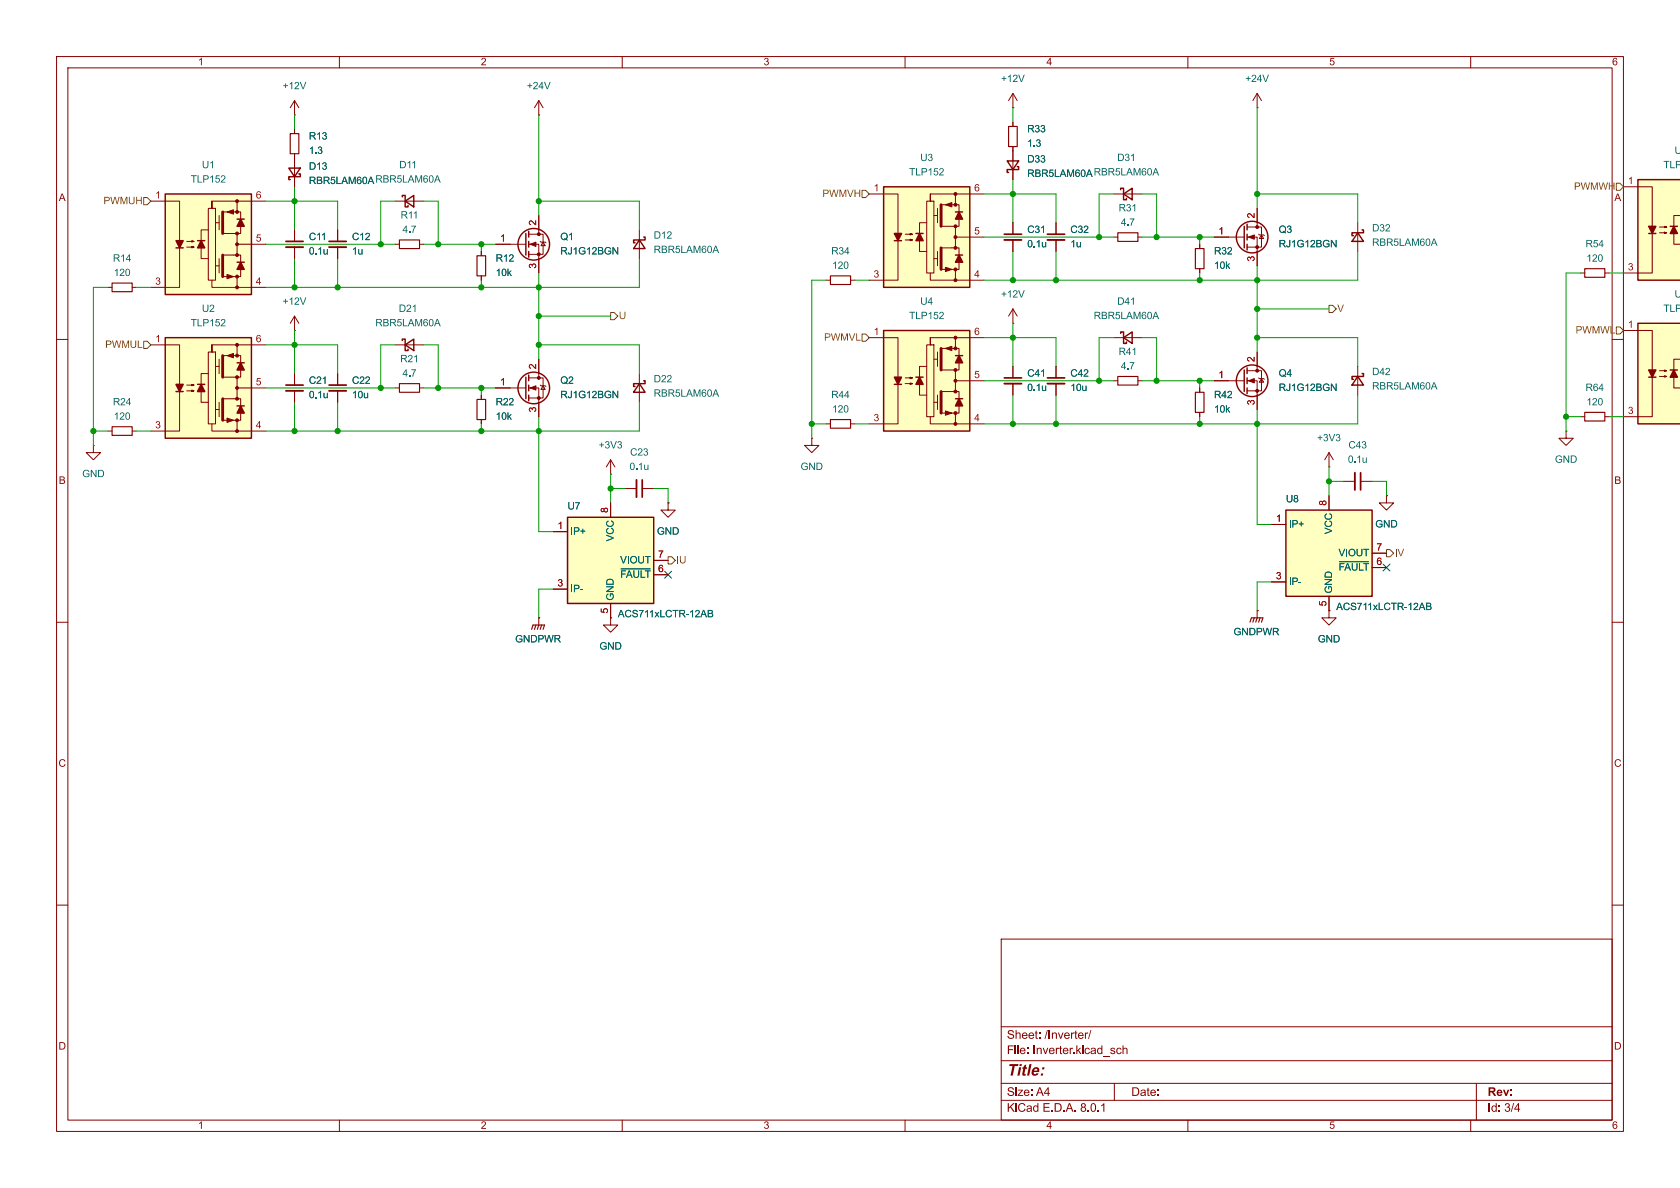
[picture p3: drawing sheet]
<svg xmlns="http://www.w3.org/2000/svg" width="297mm" height="210mm" viewBox="0 0 297 210" stroke-linecap="round" stroke-linejoin="round" font-family="sans-serif">
<g fill="none" stroke="#840000" stroke-width=".18">
<path d="M10 10h277v190h-277zM12 12h273v186h-273zM60 10v2M110 10v2M160 10v2M210 10v2M260 10v2M10 60h2M69.8 43.2h.8M74.2 43.2h.7M285 60h2M276.9 76.2v1.3h1.2l-1.2 1.2-1.3-1.2h1.3"/>
<path d="M276.9 76.2h.1M237.5 85.1h2M240.5 85.1h2.1M10 110h2M107.9 109.2v1.3h1.3l-1.3 1.3-1.2-1.3h1.2M107.9 109.2h.1M285 110h2M10 160h2M285 160h2M177 166h108v32h-108zM60 198v2M110 198v2"/>
<path d="M160 198v2M177 194.5h108M177 191.5h108M177 187.5h108M177 181.5h108M197 191.5v3M210 198v2M260 198v2M261 191.5v6.5"/>
</g>
<path d="M70.6 42.4h3.6v1.5h-3.6z" fill="none" stroke="#840000" stroke-width=".2"/>
<path d="M239.5 83.6v3" fill="none" stroke="#840000" stroke-width=".33"/>
<path d="M240.5 83.6v3" fill="none" stroke="#840000" stroke-width=".3"/>
<path d="M29.2 34.3h15.2v17.8h-15.2z" fill="#ffffc2"/>
<path d="M29.2 34.3h15.2v17.8h-15.2zM41.9 38.7h1.3M31.1 43.8h1.3M34.9 42.5h1.3M41.9 46.4h1.3M71.1 60.2v-.3h.5v2.1h.5v-.3M71.6 61l1.6-1.1v2.1zM240 66.5l1 1.6h-2zM240.8 66h.2v.5h-2v.6h.3" fill="none" stroke="#840000" stroke-width=".25"/>
<g fill="none" stroke="#840000" stroke-width=".18">
<path d="M52.1 17.8v2.5M52.1 17.8l-.8 1.3M52.1 17.8l.7 1.3M179.1 19.1h.1M179.1 16.5l-.8 1.3M179.1 16.5v2.6M179.1 16.5l.7 1.3M26.7 35.6h5v15.2h-5M36.8 36.8h1.3v12.7h-1.3zM37.5 36.8h.1M37.5 35.6v1.2zM37.5 35.6h9.5"/>
<path d="M38.1 39.4h.6M38.7 38.1v2.5M39.4 37.5h3.1v1.2M41.9 35.6v1.9M52.1 20.3h.1M52.1 22.9v.7M52.1 27.2v.7M19 50.8h.8M23.4 50.8h.7M33 43.7h1.3l-.4 .1v-.2l.4 .1M33 42.7h1.3l-.4 .1v-.3l.4 .2M35.6 43.8v1.9h1.2"/>
<path d="M36.8 40.6h-1.2v1.9M37.5 49.5v1.3h9.5M38.1 47h.6M38.7 45.7v2.6M39.4 45.1h3.1v1.3M41.9 41.3v3.8M41.9 48.9v1.9M41.9 43.2h5.1M42.5 47.6v1.3h-3.1M42.5 40v1.3h-3.1M52.1 58.4h.1M52.1 40.6v2.1"/>
<path d="M52.1 43.7v2M52.1 55.9v2.5M52.1 55.9l-.8 1.3M52.1 55.9l.7 1.3M59.7 40.6v2.1M59.7 43.7v2M16.5 78.7v1.3h1.3l-1.3 1.3-1.3-1.3h1.3M16.5 78.7h.1M19 76.2h.8M23.4 76.2h.7M69.8 61h5.1M143.5 77.5v1.2h1.3l-1.3 1.3-1.3-1.3h1.3"/>
<path d="M143.5 77.5h.1M240 64.8v5.1M222.2 108h.1M222.2 108v1.2M234.9 108v1.2h1.3l-1.3 1.3-1.2-1.3h1.2M234.9 108h.1"/>
</g>
<path d="M39.4 37.5v3.8M39.4 45.1v3.8" fill="none" stroke="#840000" stroke-width=".51"/>
<g fill="#840000" stroke="#840000" stroke-width=".25">
<path d="M31.1 42.5h1.3l-.7 1.3z"/>
<path d="M35.6 42.5l.6 1.3h-1.3z"/>
<path d="M42.5 46.4l.7 1.2h-1.3z"/>
<path d="M42.5 38.7l.7 1.3h-1.3z"/>
</g>
<g fill="#840000" stroke="#840000" stroke-width=".18">
<path d="M40.1 37.5l1.2-.4v.7z"/>
<path d="M40.1 48.5l1.2 .4-1.2 .4z"/>
<circle cx="41.9" cy="50.8" r=".25"/>
<circle cx="41.9" cy="48.9" r=".25"/>
<circle cx="41.9" cy="45.1" r=".25"/>
<circle cx="41.9" cy="43.2" r=".25"/>
<circle cx="41.9" cy="41.3" r=".25"/>
<circle cx="41.9" cy="37.5" r=".25"/>
<circle cx="41.9" cy="35.6" r=".25"/>
</g>
<path d="M51.3 23.6h1.5v3.6h-1.5zM19.8 50h3.6v1.6h-3.6zM19.8 75.4h3.6v1.6h-3.6zM221 110l.2-.8h2.1l-.3 .8M221.7 109.2l-.2 .8M222.2 109.2l-.2 .8M222.8 109.2l-.3 .8" fill="none" stroke="#840000" stroke-width=".2"/>
<path d="M50.5 43.7h3.1M58.2 43.7h3" fill="none" stroke="#840000" stroke-width=".33"/>
<path d="M50.5 42.7h3.1M58.2 42.7h3" fill="none" stroke="#840000" stroke-width=".3"/>
<path d="M156.2 33h15.2v17.8h-15.2z" fill="#ffffc2"/>
<g fill="none" stroke="#840000" stroke-width=".25">
<path d="M156.2 33h15.2v17.8h-15.2zM168.9 37.5h1.3M93 41.3v3.8M93.5 40.9v1M93.5 42.7v1M93.5 44.5v1M158.1 42.5h1.3M161.9 41.3h1.3M168.9 45.1h1.3"/>
<circle cx="94.4" cy="43.2" r="2.79"/>
</g>
<g fill="none" stroke="#840000" stroke-width=".18">
<path d="M95.2 38.1v3.3M153.7 34.3h5v15.2h-5M163.8 39.4h-1.2v1.9M163.8 35.6h1.3v12.7h-1.3zM164.5 35.6h.1M164.5 34.3v1.3zM164.5 34.3h9.5M165.1 38.1h.6M165.7 36.8v2.6M166.4 36.2h3.1v1.3M168.9 34.3v1.9M169.5 38.7v1.3h-3.1"/>
<path d="M87.6 43.2h5.4M93.5 43.2h1.7v5.1M93.5 41.4h2.5v3.6h-2.5M95.5 42.7l.1 .1h.8l.1 .1M96 42.8l.4 .6h-.8zM160 42.4h1.3l-.4 .1v-.2l.4 .1M160 41.4h1.3l-.4 .1v-.2l.4 .1M162.6 42.5v2h1.2M164.5 48.3v1.2h9.5M165.1 45.7h.6M165.7 44.5v2.5M166.4 43.8h3.1v1.3"/>
<path d="M168.9 40v3.8M168.9 47.6v1.9M168.9 41.9h5.1M169.5 46.4v1.2h-3.1M196.8 67.3h.8M201.2 67.3h.7"/>
</g>
<path d="M166.4 36.2v3.8M166.4 43.8v3.8" fill="none" stroke="#840000" stroke-width=".51"/>
<g fill="#840000" stroke="#840000" stroke-width=".25">
<path d="M158.1 41.3h1.3l-.7 1.2z"/>
<path d="M162.6 41.3l.6 1.2h-1.3z"/>
<path d="M169.5 45.1l.7 1.3h-1.3z"/>
<path d="M169.5 37.5l.7 1.2h-1.3z"/>
</g>
<g fill="#840000" stroke="#840000" stroke-width=".18">
<path d="M167.1 36.2l1.2-.4v.8z"/>
<path d="M167.1 47.2l1.2 .4-1.2 .4z"/>
<path d="M93.7 43.2l1-.4v.8z"/>
<circle cx="168.9" cy="49.5" r=".25"/>
<circle cx="168.9" cy="47.6" r=".25"/>
<circle cx="168.9" cy="43.8" r=".25"/>
<circle cx="168.9" cy="41.9" r=".25"/>
<circle cx="168.9" cy="40" r=".25"/>
<circle cx="168.9" cy="36.2" r=".25"/>
<circle cx="168.9" cy="34.3" r=".25"/>
<circle cx="95.2" cy="45" r=".25"/>
<circle cx="95.2" cy="41.4" r=".25"/>
</g>
<path d="M197.6 66.5h3.6v1.6h-3.6z" fill="none" stroke="#840000" stroke-width=".2"/>
<path d="M29.2 59.7h15.2v17.8h-15.2z" fill="#ffffc2"/>
<path d="M29.2 59.7h15.2v17.8h-15.2zM31.1 69.2h1.3M34.9 67.9h1.3M41.9 71.8h1.3M41.9 64.1h1.3" fill="none" stroke="#840000" stroke-width=".25"/>
<g fill="none" stroke="#840000" stroke-width=".18">
<path d="M85.1 44.5v.7M85.1 48.8v.7M26.7 61h5v15.2h-5M33 69.1h1.3l-.4 .1v-.2l.4 .1M33 68.1h1.3l-.4 .1v-.3l.4 .2M35.6 69.2v1.9h1.2M36.8 66h-1.2v1.9M36.8 62.2h1.3v12.7h-1.3zM37.5 74.9v1.3h9.5M37.5 62.2h.1M37.5 61v1.2zM37.5 61h9.5"/>
<path d="M38.1 72.4h.6M38.1 64.8h.6M38.7 63.5v2.5M38.7 71.1v2.6M39.4 70.5h3.1v1.3M39.4 62.9h3.1v1.2M41.9 61v1.9M41.9 66.7v3.8M41.9 74.3v1.9M41.9 68.6h5.1M42.5 73v1.3h-3.1M42.5 65.4v1.3h-3.1"/>
<path d="M52.1 66v2.1M52.1 69.1v2M59.7 66v2.1M59.7 69.1v2M69.8 68.6h.8M74.2 68.6h.7"/>
</g>
<path d="M39.4 62.9v3.8M39.4 70.5v3.8" fill="none" stroke="#840000" stroke-width=".51"/>
<g fill="#840000" stroke="#840000" stroke-width=".25">
<path d="M31.1 67.9h1.3l-.7 1.3z"/>
<path d="M35.6 67.9l.6 1.3h-1.3z"/>
<path d="M42.5 71.8l.7 1.2h-1.3z"/>
<path d="M42.5 64.1l.7 1.3h-1.3z"/>
</g>
<g fill="#840000" stroke="#840000" stroke-width=".18">
<path d="M40.1 62.9l1.2-.4v.7z"/>
<path d="M40.1 73.9l1.2 .4-1.2 .4z"/>
<circle cx="41.9" cy="76.2" r=".25"/>
<circle cx="41.9" cy="74.3" r=".25"/>
<circle cx="41.9" cy="70.5" r=".25"/>
<circle cx="41.9" cy="68.6" r=".25"/>
<circle cx="41.9" cy="66.7" r=".25"/>
<circle cx="41.9" cy="62.9" r=".25"/>
<circle cx="41.9" cy="61" r=".25"/>
</g>
<path d="M84.3 45.2h1.6v3.6h-1.6zM70.6 67.8h3.6v1.5h-3.6z" fill="none" stroke="#840000" stroke-width=".2"/>
<path d="M50.5 69.1h3.1M58.2 69.1h3" fill="none" stroke="#840000" stroke-width=".33"/>
<path d="M50.5 68.1h3.1M58.2 68.1h3" fill="none" stroke="#840000" stroke-width=".3"/>
<path d="M227.3 90.2h15.3v15.2h-15.3z" fill="#ffffc2"/>
<path d="M113 67.8l1 1.5h-2zM113.8 67.3h.2v.5h-2v.5h.3M227.3 90.2h15.3v15.2h-15.3z" fill="none" stroke="#840000" stroke-width=".25"/>
<g fill="none" stroke="#840000" stroke-width=".18">
<path d="M95.2 17.8l-.7 1.3M95.2 17.8v2.5M95.2 17.8l.8 1.3M95.2 20.3h.1M146 49.5h.8M150.4 49.5h.7M179.1 57.2h.1M179.1 54.6l-.8 1.3M179.1 54.6v2.6M179.1 54.6l.7 1.3M85.1 69.9v.7M85.1 74.2v.7"/>
<path d="M113 66v5.1M146 74.9h.8M150.4 74.9h.7M110.5 86.4h2M113.5 86.4h2.1M118.1 88.9v1.3h1.3l-1.3 1.2-1.3-1.2h1.3M118.1 88.9h.1M224.8 92.7h2.5M234.9 82.6h.1M234.9 80v2.6M234.9 87.6v2.6M234.9 80l-.7 1.3"/>
<path d="M234.9 80l.8 1.3M242.6 97.8h2.5M245.1 87.6v1.3h1.3l-1.3 1.3-1.3-1.3h1.3M245.1 87.6h.1M224.8 102.9h2.5M234.9 105.4v2.6M242.6 100.3h2.5"/>
</g>
<path d="M236.8 99.3h5.1" fill="none" stroke="#006464" stroke-width=".18"/>
<path d="M146.8 48.8h3.6v1.5h-3.6zM84.3 70.6h1.6v3.6h-1.6zM146.8 74.2h3.6v1.5h-3.6z" fill="none" stroke="#840000" stroke-width=".2"/>
<path d="M112.5 84.8v3.1" fill="none" stroke="#840000" stroke-width=".33"/>
<path d="M113.5 84.8v3.1" fill="none" stroke="#840000" stroke-width=".3"/>
<path d="M156.2 58.4h15.2v17.8h-15.2z" fill="#ffffc2"/>
<g fill="none" stroke="#840000" stroke-width=".25">
<path d="M71.1 34.8v-.3h.5v2.1h.5v-.3M71.6 35.6l1.6-1.1v2.1zM178.1 28.4h2l-1 1.6zM179.8 29.5h.3v.5h-2v.5h.2M113 42.4l1 1.5h-2zM113.8 41.9h.2v.5h-2v.5h.3M156.2 58.4h15.2v17.8h-15.2zM93 66.7v3.8M93.5 66.3v1M93.5 68.1v1M93.5 69.9v1M158.1 67.9h1.3"/>
<path d="M161.9 66.7h1.3M168.9 70.5h1.3M168.9 62.9h1.3M220 65.4v3.8M220.5 65v1M220.5 66.8v1M220.5 68.6v1"/>
<circle cx="94.4" cy="68.6" r="2.79"/>
<circle cx="221.4" cy="67.3" r="2.79"/>
</g>
<g fill="none" stroke="#840000" stroke-width=".18">
<path d="M69.8 35.6h5.1M179.1 26.7v5.1M179.1 39.4v2M186.7 39.4v2M113 40.6v5.1M153.7 59.7h5v15.2h-5M164.5 59.7v1.3zM164.5 59.7h9.5M168.9 59.7v1.9M179.1 42.4v2.1M186.7 42.4v2.1M87.6 68.6h5.4"/>
<path d="M93.5 68.6h1.7v5.1M93.5 66.8h2.5v3.6h-2.5M95.2 63.5v3.3M95.5 68.1l.1 .1h.8l.1 .1M96 68.2l.4 .6h-.8zM160 67.8h1.3l-.4 .1v-.2l.4 .1M160 66.8h1.3l-.4 .1v-.2l.4 .1M162.6 67.9v2h1.2M163.8 64.8h-1.2v1.9M163.8 61h1.3v12.7h-1.3zM164.5 73.7v1.2h9.5M164.5 61h.1"/>
<path d="M165.1 71.1h.6M165.1 63.5h.6M165.7 62.2v2.6M165.7 69.9v2.5M166.4 69.2h3.1v1.3M166.4 61.6h3.1v1.3M168.9 65.4v3.8M168.9 73v1.9M168.9 67.3h5.1M169.5 71.8v1.2h-3.1M169.5 64.1v1.3h-3.1M214.6 67.3h5.4"/>
<path d="M220.5 67.3h1.7v5.1M220.5 65.5h2.5v3.6h-2.5M222.2 62.2v3.3M222.5 66.8l.1 .1h.8l.1 .2M223 66.9l.4 .7h-.8z"/>
</g>
<path d="M166.4 61.6v3.8M166.4 69.2v3.8" fill="none" stroke="#840000" stroke-width=".51"/>
<g fill="#840000" stroke="#840000" stroke-width=".25">
<path d="M158.1 66.7h1.3l-.7 1.2z"/>
<path d="M162.6 66.7l.6 1.2h-1.3z"/>
<path d="M169.5 70.5l.7 1.3h-1.3z"/>
<path d="M169.5 62.9l.7 1.2h-1.3z"/>
</g>
<g fill="#840000" stroke="#840000" stroke-width=".18">
<path d="M167.1 61.6l1.2-.4v.8z"/>
<path d="M167.1 72.6l1.2 .4-1.2 .4z"/>
<path d="M93.7 68.6l1-.4v.8z"/>
<path d="M220.7 67.3l1-.4v.8z"/>
<circle cx="168.9" cy="74.9" r=".25"/>
<circle cx="168.9" cy="73" r=".25"/>
<circle cx="168.9" cy="69.2" r=".25"/>
<circle cx="168.9" cy="67.3" r=".25"/>
<circle cx="168.9" cy="65.4" r=".25"/>
<circle cx="168.9" cy="61.6" r=".25"/>
<circle cx="168.9" cy="59.7" r=".25"/>
<circle cx="95.2" cy="70.4" r=".25"/>
<circle cx="95.2" cy="66.8" r=".25"/>
<circle cx="222.2" cy="69.1" r=".25"/>
<circle cx="222.2" cy="65.5" r=".25"/>
</g>
<path d="M177.5 42.4h3.1M185.2 42.4h3" fill="none" stroke="#840000" stroke-width=".33"/>
<path d="M177.5 41.4h3.1M185.2 41.4h3" fill="none" stroke="#840000" stroke-width=".3"/>
<g fill="#006464">
<path d="M66.5 31h.6a.36 .36 0 0 1 .4 .3 .36 .36 0 0 1-.3 .4l.4 .6h-.2l-.3-.5-.2-.1h-.2v.6h-.2v-1.2h.2v.5l.5-.1 .1-.2-.1-.2h-.7z"/>
<path d="M67.8 31h.5a.32 .32 0 0 1 .3 .2 .32 .32 0 0 1-.1 .4 .37 .37 0 0 1 .2 .4 .37 .37 0 0 1-.4 .3h-.5v-.6h.1v.4h.4a.24 .24 0 0 0 .3-.2 .24 .24 0 0 0-.4-.2h-.4v-.6h.1v.4h.5l.1-.3-.7-.1z"/>
<path d="M69 31h.5a.36 .36 0 0 1 .5 .3 .36 .36 0 0 1-.4 .4l.5 .6h-.2l-.4-.5-.2-.1h-.2v.6h-.1v-1.2h.1v.5l.6-.1 .1-.2-.2-.2h-.6z"/>
<path d="M70.3 31h.7v.2h-.5l-.1 .3a.43 .43 0 0 1 .6 .2 .43 .43 0 0 1-.3 .6 .43 .43 0 0 1-.5-.4h.1a.28 .28 0 0 0 .5 .1 .28 .28 0 0 0 0-.4 .28 .28 0 0 0-.4 .1h-.2z"/>
<path d="M71.2 31h.2v1.1h.6v.2h-.8z"/>
<path d="M72.6 31h.2l.5 1.3h-.2l-.2-.4h-.5l-.1 .4h-.2l.2-.6h.6l-.2-.6-.2 .6h-.2z"/>
<path d="M73.4 31h.3l.3 1.1 .4-1.1h.2v1.3h-.1v-1.1l-.4 1.1h-.2l-.3-1.1v1.1h-.2z"/>
<path d="M75 31.1l.5-.1 .1 .3h-.1a.29 .29 0 0 0-.4-.1 .29 .29 0 0 0-.1 .4 .41 .41 0 0 1 .6 .2 .41 .41 0 0 1-.3 .5 .41 .41 0 0 1-.5-.4h.2a.25 .25 0 0 0 .4 .2 .25 .25 0 0 0 0-.5 .25 .25 0 0 0-.4 .2l-.2 .1v-.2z"/>
<path d="M76 31.1a.54 .54 0 0 1 .6 .1 .54 .54 0 0 1 0 .7 .44 .44 0 0 1-.5 .4 .44 .44 0 0 1-.3-.7h.2a.29 .29 0 0 0 0 .5 .29 .29 0 0 0 .5-.2 .5 .5 0 0 0-.4-.7l-.1 .4h-.2z"/>
<path d="M77.2 31h.2l.5 1.3h-.2l-.1-.4h-.6l-.1 .4h-.2l.2-.6h.6l-.2-.6-.2 .6h-.2z"/>
</g>
<path d="M178.3 22.4h1.5v3.5h-1.5zM197.6 41.1h3.6v1.6h-3.6zM94 111.3l.2-.8h2.1l-.3 .8M94.7 110.5l-.2 .8M95.2 110.5l-.2 .8M95.8 110.5l-.3 .8" fill="none" stroke="#840000" stroke-width=".2"/>
<g fill="none" stroke="#840000" stroke-width=".18">
<path d="M52.1 27.9v5.1M179.1 21.6v.8M179.1 25.9v.8M196.8 41.9h.8M201.2 41.9h.7M179.1 64.8v2M179.1 67.8v2.1M186.7 64.8v2M186.7 67.8v2.1M107.9 83.8h.1M107.9 81.3l-.7 1.3M107.9 81.3v2.5"/>
<path d="M107.9 81.3l.8 1.3M95.2 109.2h.1M95.2 109.2v1.3"/>
</g>
<path d="M177.5 67.8h3.1M185.2 67.8h3" fill="none" stroke="#840000" stroke-width=".33"/>
<path d="M177.5 66.8h3.1M185.2 66.8h3" fill="none" stroke="#840000" stroke-width=".3"/>
<path d="M51.1 29.7h2l-1 1.5zM52.8 30.7h.3v.5h-2v.6h.2" fill="none" stroke="#840000" stroke-width=".25"/>
<path d="M100.3 91.4h15.3v15.3h-15.3z" fill="#ffffc2"/>
<path d="M100.3 91.4h15.3v15.3h-15.3z" fill="none" stroke="#840000" stroke-width=".25"/>
<path d="M279.4 73.7h.8M283.7 73.7h.8M97.8 94h2.5M107.9 88.9v2.5M115.6 99.1h2.5M97.8 104.1h2.5M107.9 106.7v2.5M115.6 101.6h2.5" fill="none" stroke="#840000" stroke-width=".18"/>
<path d="M109.8 100.6h5.1" fill="none" stroke="#006464" stroke-width=".18"/>
<path d="M280.2 72.9h3.5v1.5h-3.5z" fill="none" stroke="#840000" stroke-width=".2"/>
<path d="M289.6 57.2h7.5v17.7h-7.5z" fill="#ffffc2"/>
<path d="M297.1 57.2h-7.5v17.7h7.5M291.5 66.7h1.2M295.3 65.4h1.2" fill="none" stroke="#840000" stroke-width=".25"/>
<path d="M287 58.4h5.1v15.3h-5.1M293.4 66.5h1.2l-.3 .2v-.3l.3 .1M293.4 65.5h1.2l-.3 .2v-.3l.3 .1M295.9 66.7v1.9h1.2M297.1 63.5h-1.2v1.9" fill="none" stroke="#840000" stroke-width=".18"/>
<g fill="#840000" stroke="#840000" stroke-width=".25">
<path d="M291.5 65.4h1.2l-.6 1.3z"/>
<path d="M295.9 65.4l.6 1.3h-1.2z"/>
</g>
<path d="M296.2 51.3h.2v.8a.34 .34 0 0 0 .3 .4 .34 .34 0 0 0 .3-.4v-.8l.1 .8a.45 .45 0 0 1-.5 .5 .45 .45 0 0 1-.4-.5z" fill="#006464"/>
<path d="M280.2 47.5h3.5v1.5h-3.5zM211.3 69.3h1.6v3.6h-1.6z" fill="none" stroke="#840000" stroke-width=".2"/>
<path d="M279.4 48.3h.8M283.7 48.3h.8M212.1 68.6v.7M212.1 72.9v.8" fill="none" stroke="#840000" stroke-width=".18"/>
<path d="M289.6 31.8h7.5v17.7h-7.5z" fill="#ffffc2"/>
<path d="M297.1 31.8h-7.5v17.7h7.5M291.5 41.3h1.2M295.3 40h1.2" fill="none" stroke="#840000" stroke-width=".25"/>
<path d="M287 33h5.1v15.3h-5.1M297.1 38.1h-1.2v1.9M293.4 41.1h1.2l-.3 .2v-.3l.3 .1M293.4 40.1h1.2l-.3 .2v-.3l.3 .1M295.9 41.3v1.9h1.2" fill="none" stroke="#840000" stroke-width=".18"/>
<g fill="#840000" stroke="#840000" stroke-width=".25">
<path d="M291.5 40h1.2l-.6 1.3z"/>
<path d="M295.9 40l.6 1.3h-1.2z"/>
</g>
<path d="M296.2 25.9h.2v.8a.34 .34 0 0 0 .3 .4 .34 .34 0 0 0 .3-.4v-.8l.1 .8a.45 .45 0 0 1-.5 .5 .45 .45 0 0 1-.4-.5z" fill="#006464"/>
<path d="M211.3 43.9h1.6v3.6h-1.6z" fill="none" stroke="#840000" stroke-width=".2"/>
<path d="M222.2 19.1h.1M222.2 16.5l-.7 1.3M222.2 16.5v2.6M222.2 16.5l.8 1.3M196.8 34.3h5.1M196.8 59.7h5.1M212.1 43.2v.7M212.1 47.5v.8" fill="none" stroke="#840000" stroke-width=".18"/>
<path d="M198.1 33.5v-.2h.5v2h.5v-.2M198.6 34.3l1.6-1v2zM198.1 58.9v-.2h.5v2h.5v-.2M198.6 59.7l1.6-1v2z" fill="none" stroke="#840000" stroke-width=".25"/>
<g fill="#006464">
<path d="M193.5 29.7h.6a.36 .36 0 0 1 .4 .3 .36 .36 0 0 1-.3 .4l.4 .6h-.2l-.3-.5-.2-.1h-.2v.6h-.2v-1.1h.2v.4h.5l.1-.2-.1-.2h-.7z"/>
<path d="M194.8 29.7h.5a.32 .32 0 0 1 .3 .2 .32 .32 0 0 1-.1 .4 .37 .37 0 0 1 .2 .5 .37 .37 0 0 1-.4 .2h-.5v-.6h.1v.5h.4a.24 .24 0 0 0 .3-.3 .24 .24 0 0 0-.4-.2h-.4v-.5h.1v.4l.5-.1 .1-.3h-.7z"/>
<path d="M196 29.7h.5a.36 .36 0 0 1 .5 .3 .36 .36 0 0 1-.4 .4l.5 .6h-.2l-.4-.5-.2-.1h-.2v.6h-.1v-1.1h.1v.4h.6l.1-.2-.2-.2h-.6z"/>
<path d="M197.3 29.7h.7v.2h-.5l-.1 .3a.43 .43 0 0 1 .6 .2 .43 .43 0 0 1-.3 .6 .43 .43 0 0 1-.5-.3h.1a.28 .28 0 0 0 .5 .1 .28 .28 0 0 0 0-.5 .28 .28 0 0 0-.4 .1h-.2z"/>
<path d="M198.2 29.7h.2v1.2h.6v.1h-.8z"/>
<path d="M199.6 29.7h.2l.5 1.3h-.2l-.2-.4h-.5l-.1 .4h-.2l.2-.5h.6l-.2-.6-.2 .6h-.2z"/>
<path d="M200.4 29.7h.3l.3 1.1 .4-1.1h.2v1.3h-.1v-1.1l-.4 1.1h-.2l-.3-1.1v1.1h-.2z"/>
<path d="M202 29.8h.5l.1 .2-.1 .1a.29 .29 0 0 0-.4-.2 .29 .29 0 0 0-.1 .4 .41 .41 0 0 1 .6 .2 .41 .41 0 0 1-.3 .6 .41 .41 0 0 1-.5-.5h.2a.25 .25 0 0 0 .4 .2 .25 .25 0 0 0 0-.4 .25 .25 0 0 0-.4 .2h-.2v-.2z"/>
<path d="M203 29.8a.54 .54 0 0 1 .6 .2 .54 .54 0 0 1 0 .6 .44 .44 0 0 1-.5 .4 .44 .44 0 0 1-.3-.6h.2a.29 .29 0 0 0 0 .4 .29 .29 0 0 0 .5-.1 .5 .5 0 0 0-.4-.8l-.1 .5h-.2z"/>
<path d="M204.2 29.7h.2l.5 1.3h-.2l-.1-.4h-.6l-.1 .4h-.2l.2-.5h.6l-.2-.6-.2 .6h-.2z"/>
</g>
<g fill="none" stroke="#840000" stroke-width=".18">
<path d="M52.1 22.9v.7M52.1 27.2v2.5M52.1 31.2v1.8M95.2 38.1v2.5M179.1 21.6v.8M179.1 25.9v2.5M179.1 30v1.8M179.1 39.4v2M186.7 39.4v2M222.2 36.8v3.3M240 39.4v5.1M52.1 40.6v2.1"/>
<path d="M52.1 43.7v2M59.7 40.6v2.1M59.7 43.7v2M85.1 44.5v.7M85.1 48.8v.7M87.6 43.2h2.6M95.2 45.7v2.6M179.1 42.4v2.1M186.7 42.4v2.1M212.1 43.2v.7M212.1 47.5v.8M214.6 41.9h5.4"/>
<path d="M220.5 41.9h1.7v5.1M220.5 40.1h2.5v3.6h-2.5M222.5 41.4l.1 .1h.8l.1 .2M223 41.5l.4 .7h-.8zM52.1 66v2.1M52.1 69.1v2M59.7 66v2.1M59.7 69.1v2M85.1 69.9v.7M85.1 74.2v.7M87.6 68.6h2.6M95.2 63.5v2.5"/>
<path d="M95.2 71.1v2.6M179.1 64.8v2M179.1 67.8v2.1M186.7 64.8v2M186.7 67.8v2.1M212.1 68.6v.7M212.1 72.9v.8M214.6 67.3h2.6M222.2 62.2v2.6M222.2 69.9v2.5M97.8 94h2.5M107.9 88.9v2.5"/>
<path d="M115.6 99.1h2.5M118.1 88.9h.1M224.8 92.7h2.5M234.9 87.6v2.6M242.6 97.8h2.5M245.1 87.6h.1M95.2 109.2h.1M97.8 104.1h2.5M107.9 109.2h.1M107.9 106.7v2.5M115.6 101.6h2.5M222.2 108h.1"/>
<path d="M224.8 102.9h2.5M234.9 108h.1M234.9 105.4v2.6M242.6 100.3h2.5"/>
</g>
<g fill="none" stroke="#840000" stroke-width=".25">
<path d="M220.5 39.6v1M220 40v3.8M220.5 41.4v1M220.5 43.2v1M240 41.1l1 1.6h-2zM240.8 40.6h.2v.5h-2v.6h.3"/>
<circle cx="221.4" cy="41.9" r="2.79"/>
</g>
<g fill="#840000" stroke="#840000" stroke-width=".18">
<path d="M220.7 41.9l1-.4v.8z"/>
<circle cx="222.2" cy="43.7" r=".25"/>
<circle cx="222.2" cy="40.1" r=".25"/>
</g>
<path d="M25.4 34.9h.6l.7 .7-.7 .6h-.6zM152.4 33.7h.6l.7 .6-.7 .6h-.6zM285.7 32.4h.7l.6 .6-.6 .7h-.7zM107.9 55.2h.7l.6 .7-.6 .6h-.7zM152.4 59.1h.6l.7 .6-.7 .6h-.6zM234.9 54h.7l.6 .6-.6 .6h-.7zM285.7 57.8h.7l.6 .6-.6 .7h-.7zM25.4 60.3h.6l.7 .7-.7 .6h-.6zM118.1 98.4h.6l.7 .7-.7 .6h-.6zM245.1 97.2h.6l.7 .6-.7 .6h-.6z" fill="none" stroke="#725600" stroke-width=".18"/>
<g fill="none" stroke="#009600" stroke-width=".18">
<path d="M179.1 19.1v2.5M222.2 19.1v17.7M47 35.6h12.7v5M52.1 20.3v2.6M52.1 33v7.6M69.8 35.6h-2.5v7.6M74.9 35.6h2.6v7.6M95.2 20.3v17.8M95.2 35.6h17.8v5M174 34.3h12.7v5.1M179.1 31.8v7.6M196.8 34.3h-2.5v7.6"/>
<path d="M201.9 34.3h2.6v7.6M222.2 34.3h17.8v5.1M19 50.8h-2.5v27.9M24.1 50.8h2.6M47 43.2h22.8M52.1 45.7v5.1M52.1 58.4v7.6M59.7 45.7v5.1M74.9 43.2h12.7M85.1 43.2v1.3M85.1 49.5v1.3M95.2 48.3v15.2"/>
<path d="M95.2 55.9h12.7M113 45.7v5.1h-66M146 49.5h-2.5v28M151.1 49.5h2.6M174 59.7h12.7v5.1M174 41.9h22.8M179.1 44.5v5M179.1 57.2v7.6M186.7 44.5v5M196.8 59.7h-2.5v7.6M201.9 59.7h2.6v7.6M201.9 41.9h12.7"/>
<path d="M212.1 41.9v1.3M212.1 48.3v1.2M222.2 59.7h17.8v5.1M222.2 47v15.2M222.2 54.6h12.7M240 44.5v5h-66M279.4 48.3h-2.5v27.9M284.5 48.3h2.5M16.5 76.2h2.5M24.1 76.2h2.6M47 68.6h22.8M47 61h12.7v5"/>
<path d="M52.1 71.1v5.1M59.7 71.1v5.1M69.8 61h-2.5v7.6M74.9 68.6h12.7M74.9 61h2.6v7.6M85.1 68.6v1.3M85.1 74.9v1.3M95.2 73.7v20.3h2.6M95.2 61h17.8v5M113 71.1v5.1h-66M143.5 74.9h2.5M151.1 74.9h2.6"/>
<path d="M174 67.3h22.8M179.1 69.9v5M186.7 69.9v5M201.9 67.3h12.7M212.1 67.3v1.3M212.1 73.7v1.2M222.2 72.4v20.3h2.6M240 69.9v5h-66M276.9 73.7h2.5M284.5 73.7h2.5M107.9 86.4h2.6M107.9 83.8v5.1"/>
<path d="M115.6 86.4h2.5v2.5M234.9 82.6v5M234.9 85.1h2.6M242.6 85.1h2.5v2.5M97.8 104.1h-2.6v5.1M224.8 102.9h-2.6v5.1"/>
</g>
<path d="M244.5 99.7l1.2 1.2M245.7 99.7l-1.2 1.2M117.5 101l1.2 1.2M118.7 101l-1.2 1.2" fill="none" stroke="#000084" stroke-width=".18"/>
<path d="M236.8 99.3h5.1M109.8 100.6h5.1" fill="none" stroke="#006464" stroke-width=".18"/>
<g fill="#009600" stroke="#009600" stroke-width=".18">
<circle cx="16.5" cy="76.2" r=".46"/>
<circle cx="52.1" cy="76.2" r=".46"/>
<circle cx="59.7" cy="76.2" r=".46"/>
<circle cx="59.7" cy="50.8" r=".46"/>
<circle cx="52.1" cy="50.8" r=".46"/>
<circle cx="52.1" cy="61" r=".46"/>
<circle cx="95.2" cy="76.2" r=".46"/>
<circle cx="95.2" cy="61" r=".46"/>
<circle cx="95.2" cy="50.8" r=".46"/>
<circle cx="95.2" cy="55.9" r=".46"/>
<circle cx="107.9" cy="86.4" r=".46"/>
<circle cx="143.5" cy="74.9" r=".46"/>
<circle cx="85.1" cy="68.6" r=".46"/>
<circle cx="85.1" cy="76.2" r=".46"/>
<circle cx="85.1" cy="50.8" r=".46"/>
<circle cx="67.3" cy="68.6" r=".46"/>
<circle cx="77.5" cy="68.6" r=".46"/>
<circle cx="85.1" cy="43.2" r=".46"/>
<circle cx="77.5" cy="43.2" r=".46"/>
<circle cx="95.2" cy="35.6" r=".46"/>
<circle cx="67.3" cy="43.2" r=".46"/>
<circle cx="52.1" cy="35.6" r=".46"/>
<circle cx="194.3" cy="67.3" r=".46"/>
<circle cx="179.1" cy="59.7" r=".46"/>
<circle cx="179.1" cy="74.9" r=".46"/>
<circle cx="186.7" cy="74.9" r=".46"/>
<circle cx="194.3" cy="41.9" r=".46"/>
<circle cx="186.7" cy="49.5" r=".46"/>
<circle cx="179.1" cy="49.5" r=".46"/>
<circle cx="179.1" cy="34.3" r=".46"/>
<circle cx="276.9" cy="73.7" r=".46"/>
<circle cx="222.2" cy="49.5" r=".46"/>
<circle cx="222.2" cy="54.6" r=".46"/>
<circle cx="212.1" cy="49.5" r=".46"/>
<circle cx="222.2" cy="34.3" r=".46"/>
<circle cx="212.1" cy="74.9" r=".46"/>
<circle cx="222.2" cy="74.9" r=".46"/>
<circle cx="204.5" cy="67.3" r=".46"/>
<circle cx="222.2" cy="59.7" r=".46"/>
<circle cx="212.1" cy="67.3" r=".46"/>
<circle cx="204.5" cy="41.9" r=".46"/>
<circle cx="212.1" cy="41.9" r=".46"/>
<circle cx="234.9" cy="85.1" r=".46"/>
</g>
<text font-size="2.8" fill="#840000" x="178" y="190.9">Title:</text>
<g font-size="2.1" fill="#840000">
<text x="178" y="184.2">Sheet: /Inverter/</text>
<text x="178" y="186.9">File: Inverter.kicad_sch</text>
<text x="178" y="197.1">KiCad E.D.A. 8.0.1</text>
<text x="178" y="194.3">Size: A4</text>
<text x="200" y="194.3">Date:</text>
<text x="263" y="194.3">Rev:</text>
<text x="263" y="197.1">Id: 3/4</text>
</g>
<g font-size="1.8" fill="#840000">
<text x="35" y="12">1</text>
<text x="85" y="12">2</text>
<text x="135" y="12">3</text>
<text x="185" y="12">4</text>
<text x="235" y="12">5</text>
<text x="285" y="12">6</text>
<text x="10.4" y="36">A</text>
<text x="285.4" y="36">A</text>
<text x="10.4" y="86">B</text>
<text x="285.4" y="86">B</text>
<text x="10.3" y="136">C</text>
<text x="285.3" y="136">C</text>
<text x="10.3" y="186">D</text>
<text x="285.3" y="186">D</text>
<text x="35" y="200">1</text>
<text x="85" y="200">2</text>
<text x="135" y="200">3</text>
<text x="185" y="200">4</text>
<text x="235" y="200">5</text>
<text x="285" y="200">6</text>
</g>
<g font-size="1.8" fill="#006464">
<text x="50" y="16.2">+12V</text>
<text x="93.1" y="16.2">+24V</text>
<text x="177" y="15">+12V</text>
<text x="220.1" y="15">+24V</text>
<text x="181.6" y="23.9">R33</text>
<text x="54.6" y="25.1">R13</text>
<text x="54.6" y="27.7">1.3</text>
<text x="162.7" y="28.9">U3</text>
<text x="181.6" y="29.2">D33</text>
<text x="181.6" y="26.4">1.3</text>
<text x="197.5" y="28.9">D31</text>
<text x="33.7" y="32.8">TLP152</text>
<text x="35.7" y="30.2">U1</text>
<text x="54.6" y="30.5">D13</text>
<text x="54.6" y="33">RBR5LAM60A</text>
<text x="70.6" y="30.2">D11</text>
<text x="160.7" y="31.5">TLP152</text>
<text x="181.6" y="31.7">RBR5LAM60A</text>
<text x="294.1" y="30.2">TLP1</text>
<text x="70.8" y="39.1">R11</text>
<text x="71.2" y="41.6">4.7</text>
<text x="181.6" y="41.6">C31</text>
<text x="189.2" y="41.6">C32</text>
<text x="197.8" y="37.8">R31</text>
<text x="198.2" y="40.4">4.7</text>
<text x="226.1" y="41.6">Q3</text>
<text x="242.6" y="41.4">D32</text>
<text x="20" y="46.7">R14</text>
<text x="54.6" y="42.9">C11</text>
<text x="54.6" y="45.5">0.1u</text>
<text x="62.2" y="42.9">C12</text>
<text x="62.2" y="45.5">1u</text>
<text x="87.6" y="46.7">R12</text>
<text x="99.1" y="42.9">Q1</text>
<text x="99.1" y="45.5">RJ1G12BGN</text>
<text x="115.6" y="42.7">D12</text>
<text x="115.6" y="45.2">RBR5LAM60A</text>
<text x="147" y="45.5">R34</text>
<text x="147.1" y="48">120</text>
<text x="181.6" y="44.2">0.1u</text>
<text x="189.2" y="44.2">1u</text>
<text x="214.6" y="45.5">R32</text>
<text x="214.6" y="48">10k</text>
<text x="226.1" y="44.2">RJ1G12BGN</text>
<text x="242.6" y="43.9">RBR5LAM60A</text>
<text x="280.3" y="44.2">R54</text>
<text x="280.5" y="46.7">120</text>
<text x="20.1" y="49.3">120</text>
<text x="87.6" y="49.3">10k</text>
<text x="177" y="53.1">+12V</text>
<text x="33.7" y="58.2">TLP152</text>
<text x="35.7" y="55.6">U2</text>
<text x="50" y="54.3">+12V</text>
<text x="66.4" y="58.2">RBR5LAM60A</text>
<text x="70.5" y="55.6">D21</text>
<text x="160.7" y="56.9">TLP152</text>
<text x="162.7" y="54.3">U4</text>
<text x="193.4" y="56.9">RBR5LAM60A</text>
<text x="197.5" y="54.3">D41</text>
<text x="294.1" y="55.6">TLP1</text>
<text x="70.8" y="64.5">R21</text>
<text x="197.8" y="63.2">R41</text>
<text x="198.2" y="65.8">4.7</text>
<text x="54.6" y="68.3">C21</text>
<text x="54.6" y="70.9">0.1u</text>
<text x="62.2" y="68.3">C22</text>
<text x="62.2" y="70.9">10u</text>
<text x="71.2" y="67">4.7</text>
<text x="99.1" y="68.3">Q2</text>
<text x="99.1" y="70.9">RJ1G12BGN</text>
<text x="115.6" y="68.1">D22</text>
<text x="115.6" y="70.6">RBR5LAM60A</text>
<text x="147" y="70.9">R44</text>
<text x="181.6" y="67">C41</text>
<text x="181.6" y="69.6">0.1u</text>
<text x="189.2" y="67">C42</text>
<text x="189.2" y="69.6">10u</text>
<text x="214.6" y="70.9">R42</text>
<text x="226.1" y="67">Q4</text>
<text x="226.1" y="69.6">RJ1G12BGN</text>
<text x="242.6" y="66.8">D42</text>
<text x="242.6" y="69.3">RBR5LAM60A</text>
<text x="280.3" y="69.6">R64</text>
<text x="20" y="72.1">R24</text>
<text x="20.1" y="74.7">120</text>
<text x="87.6" y="72.1">R22</text>
<text x="87.6" y="74.7">10k</text>
<text x="147.1" y="73.4">120</text>
<text x="214.6" y="73.4">10k</text>
<text x="280.5" y="72.1">120</text>
<text x="105.8" y="79.7">+3V3</text>
<text x="111.3" y="83.6">0.1u</text>
<text x="111.4" y="81">C23</text>
<text x="141.5" y="83.6">GND</text>
<text x="232.8" y="78.5">+3V3</text>
<text x="238.3" y="82.3">0.1u</text>
<text x="238.4" y="79.7">C43</text>
<text x="274.9" y="82.3">GND</text>
<text x="14.5" y="84.8">GND</text>
<text x="227.3" y="89.3">U8</text>
<text x="100.3" y="90.5">U7</text>
<text x="100.8" y="95">IP+</text>
<text x="109" y="95.7" transform="rotate(-90 109 95.7)">VCC</text>
<text x="116.1" y="95">GND</text>
<text x="227.8" y="93.7">IP+</text>
<text x="236" y="94.4" transform="rotate(-90 236 94.4)">VCC</text>
<text x="243.1" y="93.7">GND</text>
<text x="109.6" y="100.1">VIOUT</text>
<text x="236.6" y="98.8">VIOUT</text>
<text x="236.7" y="101.3">~{FAULT}</text>
<text x="100.8" y="105.1">IP-</text>
<text x="109" y="106.2" transform="rotate(-90 109 106.2)">GND</text>
<text x="109.7" y="102.6">~{FAULT}</text>
<text x="227.8" y="103.9">IP-</text>
<text x="236" y="104.9" transform="rotate(-90 236 104.9)">GND</text>
<text x="109.2" y="109.6">ACS711xLCTR-12AB</text>
<text x="218.1" y="112.8">GNDPWR</text>
<text x="236.2" y="108.3">ACS711xLCTR-12AB</text>
<text x="91.1" y="114">GNDPWR</text>
<text x="106" y="115.3">GND</text>
<text x="233" y="114">GND</text>
</g>
<g font-size="1.8" fill="#a90000">
<text x="27.4" y="35.3">1</text>
<text x="45.2" y="35.3">6</text>
<text x="154.4" y="34">1</text>
<text x="172.2" y="34">6</text>
<text x="287.8" y="32.8">1</text>
<text x="95" y="39.9" transform="rotate(-90 95 39.9)">2</text>
<text x="172.2" y="41.7">5</text>
<text x="215.4" y="41.7">1</text>
<text x="222" y="38.6" transform="rotate(-90 222 38.6)">2</text>
<text x="45.2" y="42.9">5</text>
<text x="88.4" y="42.9">1</text>
<text x="95" y="47.5" transform="rotate(-90 95 47.5)">3</text>
<text x="222" y="46.2" transform="rotate(-90 222 46.2)">3</text>
<text x="27.4" y="50.5">3</text>
<text x="45.2" y="50.5">4</text>
<text x="154.4" y="49.3">3</text>
<text x="172.2" y="49.3">4</text>
<text x="287.8" y="48">3</text>
<text x="154.4" y="59.4">1</text>
<text x="172.2" y="59.4">6</text>
<text x="287.8" y="58.2">1</text>
<text x="27.4" y="60.7">1</text>
<text x="45.2" y="60.7">6</text>
<text x="95" y="65.3" transform="rotate(-90 95 65.3)">2</text>
<text x="222" y="64" transform="rotate(-90 222 64)">2</text>
<text x="45.2" y="68.3">5</text>
<text x="88.4" y="68.3">1</text>
<text x="172.2" y="67.1">5</text>
<text x="215.4" y="67.1">1</text>
<text x="222" y="71.6" transform="rotate(-90 222 71.6)">3</text>
<text x="27.4" y="75.9">3</text>
<text x="45.2" y="75.9">4</text>
<text x="95" y="72.9" transform="rotate(-90 95 72.9)">3</text>
<text x="154.4" y="74.7">3</text>
<text x="172.2" y="74.7">4</text>
<text x="287.8" y="73.4">3</text>
<text x="234.7" y="89.4" transform="rotate(-90 234.7 89.4)">8</text>
<text x="98.6" y="93.7">1</text>
<text x="107.7" y="90.7" transform="rotate(-90 107.7 90.7)">8</text>
<text x="225.6" y="92.5">1</text>
<text x="116.3" y="101.3">6</text>
<text x="116.3" y="98.8">7</text>
<text x="243.3" y="100.1">6</text>
<text x="243.3" y="97.5">7</text>
<text x="98.6" y="103.9">3</text>
<text x="225.6" y="102.6">3</text>
<text x="234.7" y="107.2" transform="rotate(-90 234.7 107.2)">5</text>
<text x="107.7" y="108.4" transform="rotate(-90 107.7 108.4)">5</text>
</g>
<g font-size="1.8" fill="#725600">
<text x="145.4" y="35.3">PWMVH</text>
<text x="278.3" y="34">PWMWH</text>
<text x="18.3" y="36.6">PWMUH</text>
<text x="109.4" y="56.9">U</text>
<text x="236.4" y="55.6">V</text>
<text x="278.6" y="59.4">PWMWL</text>
<text x="18.6" y="62">PWMUL</text>
<text x="145.7" y="60.7">PWMVL</text>
<text x="119.6" y="100.1">IU</text>
<text x="246.6" y="98.8">IV</text>
</g>
</svg>
